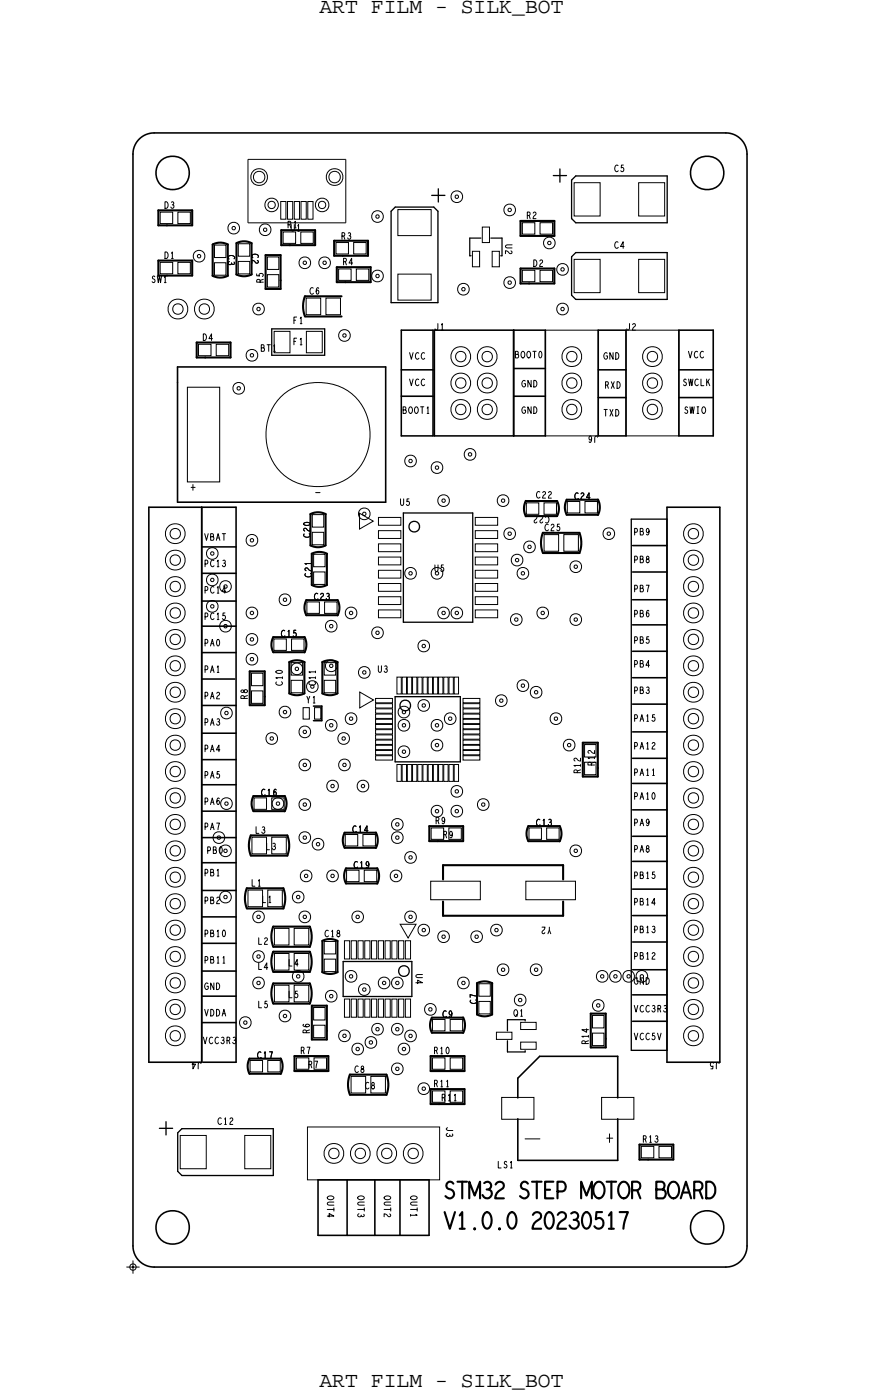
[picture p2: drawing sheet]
<svg xmlns="http://www.w3.org/2000/svg" width="85mm" height="135mm" viewBox="0 0 85 135" stroke-linecap="round" stroke-linejoin="round" font-family="sans-serif">
<!-- layer: Board Outline -->
<g fill="none" stroke="#000" stroke-width=".15">
<path d="M12.8 14.8v104.9zM14.8 12.8h54.9zM14.8 12.8a2.03 2.03 0 0 0-2 2M69.7 12.8a2.03 2.03 0 0 1 2.1 2M71.8 14.8v104.9zM38.6 35.5h3zM38.6 38.1h3zM38.6 31.7h3zM38.6 31.7v10.2zM41.6 31.7v10.2zM49.4 35.4h3zM49.4 38.1h3z"/>
<path d="M49.4 31.7v10.2zM49.4 31.7h3zM52.4 31.7v10.2zM57.5 35.5h2.6zM57.5 38.2h2.6zM57.5 31.7v10.2zM57.5 31.7h2.6zM60.1 31.7v10.2zM65.2 35.5h3.3zM65.2 38.2h3.3zM65.2 31.7v10.2zM65.2 31.7h3.3z"/>
<path d="M68.5 31.7v10.2zM19.4 52.6h3.3zM19.4 55.1h3.3zM19.4 57.8h3.3zM19.4 48.8v53.3zM19.4 48.8h3.3zM22.7 48.8v53.3zM38.6 41.9h3zM49.4 41.9h3zM57.5 41.9h2.6zM60.8 57.6h3.3zM60.8 55h3.3z"/>
<path d="M60.8 52.4h3.3zM65.2 41.9h3.3zM19.4 60.2h3.3zM19.4 62.7h3.3zM19.4 65.3h3.2zM19.4 67.8h3.3zM19.4 70.5h3.3zM19.4 73h3.3zM19.4 75.4h3.3zM19.4 78h3.3zM60.8 65.1h3.2zM60.8 62.6h3.3z"/>
<path d="M60.8 60.1h3.3zM60.8 72.9h3.3zM60.8 70.3h3.3zM60.8 67.7h3.3zM60.8 77.8h3.3zM60.8 75.3h3.3zM19.4 80.5h3.3zM19.4 82.9h3.3zM19.4 85.6h3.3zM19.4 88.1h3.3zM19.4 90.7h3.3zM19.4 93.3h3.3z"/>
<path d="M19.4 95.7h3.3zM19.4 98.3h3.3zM60.8 80.4h3.3zM60.8 85.5h3.3zM60.8 82.8h3.3zM60.8 88h3.3zM60.8 93.2h3.3zM60.8 90.5h3.3zM60.8 95.6h3.3zM60.8 98.2h3.3zM12.8 119.7a2.03 2.03 0 0 0 2 2.1M19.5 102.1h3.2z"/>
<path d="M30.6 118.7h2.8zM30.6 113.4v5.3zM30.6 113.4h10.6zM33.4 113.4v5.3zM33.4 118.7h2.6zM36 118.7h2.4zM36 113.4v5.3zM38.4 113.4v5.3zM38.4 118.7h2.8zM41.2 113.4v5.3zM71.8 119.7a2.03 2.03 0 0 1-2.1 2.1M12.8 121.8h.1"/>
<path d="M14.8 121.8h54.9z"/>
<circle cx="16.6" cy="16.6" r="1.61"/>
<circle cx="67.9" cy="16.6" r="1.61"/>
<circle cx="16.6" cy="118" r="1.61"/>
<circle cx="67.9" cy="118" r="1.61"/>
</g>
<path d="M60.7 49.9h3.4zM60.7 49.9v51zM64.1 49.9v51zM60.7 100.9h3.4z" fill="none" stroke="#000" stroke-width=".13"/>
<!-- layer: Components -->
<g fill="none" stroke="#000" stroke-width=".2">
<path d="M15.2 21.7h.8zM15.2 20.2v1.5zM15.2 25v1.5zM15.2 20.2h3.3zM15.2 25h3.3zM16 21.7h2.5zM16 26.5h2.5zM18.5 20.2v1.5zM18.5 25v1.5zM18.9 32.9h3.2zM18.9 34.4h.8zM18.9 32.9v1.5z"/>
<path d="M19.7 34.4h2.4zM20.4 26.5l.7 .2 .8-.2M20.4 23.5v3zM20.4 23.5l.8-.2 .7 .2M21.9 23.5v3zM22.1 32.9v1.5zM22.7 26.4l.7 .2 .8-.2M22.7 23.4v3zM22.7 23.4l.8-.2 .7 .2M24.2 23.4v3zM25.5 24.5h1.5zM25.5 27.8h1.5z"/>
<path d="M25.5 24.5v3.3zM27 26.9v.9zM27 24.5v2.4zM27 23.6h.9zM27 22.1v1.5zM27 22.1h3.3zM27.9 23.6h2.4zM29.3 28.5a2.69 2.69 0 0 0 0 1.9M29.3 28.5h3.5zM29.3 30.4h3.5zM30.3 22.1v1.5zM32.1 23.1h3.3z"/>
<path d="M32.1 24.6h.8zM32.1 23.1v1.5zM32.4 27.1h.8zM32.4 25.7v1.4zM32.4 25.7h3.2zM32.9 24.6h2.5zM33.2 27.1h2.4zM35.4 23.1v1.5zM35.6 25.7v1.4zM50 22.7h.8zM50 21.2v1.5zM50 27.2h.8z"/>
<path d="M50 25.8v1.4zM50 21.2h3.3zM50 25.8h3.3zM50.8 27.2h2.5zM50.8 22.7h2.5zM53.3 21.2v1.5zM53.3 25.8v1.4zM29.4 59.1h3zM29.4 57.7h3zM29.4 57.7l-.1 .7 .1 .7M29.8 49.4l.8-.2 .7 .2M29.8 52.4l.7 .2 .8-.2"/>
<path d="M29.8 49.4v3zM29.9 53.2l.8-.2 .7 .2M30 56.2l.6 .2 .8-.2M30 53.2v3zM31.3 49.4v3zM31.4 53.2v3zM32.4 57.7l.2 .8-.2 .6M50.5 49.6h3zM50.5 48.2h3zM50.5 48.1l-.2 .7 .2 .8M52.2 51.2a2.69 2.69 0 0 0 0 1.9M52.2 51.2h3.5z"/>
<path d="M52.2 53.2h3.5zM53.5 48.2l.2 .7-.2 .7M54.5 49.5h3zM54.5 48h3zM54.5 48l-.2 .7 .2 .8M55.7 51.2a2.69 2.69 0 0 1 0 1.9M57.5 48l.1 .8-.1 .7M24 64.5h1.4zM24 67.8h1.4zM24 64.5v3.3zM24.4 78h3zM24.4 76.5h3z"/>
<path d="M24.4 76.5l-.2 .7 .2 .8M25.4 66.9v.9zM25.4 64.5v2.4zM26.3 62.7h3zM26.3 61.2h3zM26.3 61.2l-.2 .7 .2 .8M27.4 76.5l.1 .8-.1 .7M27.8 63.6l.8-.1 .7 .1M27.8 66.6l.7 .2 .7-.2M27.8 63.6v3zM29.2 63.6v3zM29.3 61.2l.1 .8-.1 .7"/>
<path d="M31 63.6l.7-.1 .7 .1M31 66.6l.7 .2 .7-.2M31 63.6v3zM32.4 63.6v3zM41.3 79.4h3.2zM41.3 79.4v1.4zM44.5 79.4v1.4zM50.8 79.4h3zM50.8 79.4l-.2 .7 .2 .7M53.8 79.4l.1 .8-.1 .7M56 71.4h1.4zM56 74.6h1.4z"/>
<path d="M56 71.4v3.2zM57.4 73.8v.8zM57.4 71.4v2.4zM23.7 85.4a2.69 2.69 0 0 0 0 1.9M23.7 85.4h3.5zM23.7 87.3h3.5zM24.1 80.3a2.69 2.69 0 0 0 0 1.9M24.1 80.3h3.5zM24.1 82.2h3.5zM26.3 94.5a2.69 2.69 0 0 0-.1 1.9M26.3 91.5a2.69 2.69 0 0 0-.1 1.9M26.3 89.1a2.69 2.69 0 0 0-.1 1.9"/>
<path d="M26.3 94.5h3.5zM26.3 96.5h3.5zM26.3 91.5h3.5zM26.3 93.4h3.5zM26.3 89.1h3.5zM26.3 91h3.5zM27.2 85.4a2.69 2.69 0 0 1 0 1.9M27.6 80.3a2.69 2.69 0 0 1 0 1.9M29.8 94.5a2.69 2.69 0 0 1 0 2M29.8 91.5a2.69 2.69 0 0 1 0 1.9M29.8 89.1a2.69 2.69 0 0 1 0 1.9M30 96.7h1.4z"/>
<path d="M30 99.9h1.4zM30 96.7v3.2zM31 93.4l.7 .2 .7-.2M31 90.4v3zM31.4 99.1v.8zM31.4 96.7v2.4zM32.4 90.4v3zM33.1 81.5h3zM33.1 80h3zM33.1 80l-.2 .7 .2 .8M33.2 84.9h3zM33.2 83.5h3z"/>
<path d="M33.2 83.5l-.1 .7 .1 .7M36.1 80l.2 .8-.2 .7M36.2 83.4l.2 .8-.2 .7M41.3 80.8h.8zM41.5 99.3h3zM41.5 97.8h3zM41.5 97.8l-.2 .7 .2 .8M42.1 80.8h2.4zM42.6 83.2h11.5zM42.6 83.2v1.3zM42.6 88h11.5zM42.6 86.6v1.4z"/>
<path d="M44.5 97.8l.2 .8-.2 .7M45.8 94.5l.8-.2 .7 .2M45.8 97.5l.7 .2 .8-.2M45.8 94.5v3zM47.3 94.5v3zM50.8 80.8h3zM54.1 83.2v1.3zM54.1 86.6v1.4zM56.8 97.4h1.4zM56.8 97.4v3.3zM58.2 99.8v.9zM58.2 97.4v2.4z"/>
<path d="M24 103.2h3zM24 101.7h3zM24 101.7l-.2 .7 .2 .8M27 101.7l.2 .8-.2 .7M28.3 101.5h3.2zM28.3 102.9h.8zM28.3 101.5v1.4zM29.1 102.9h2.4zM31.5 101.5v1.4zM33.6 103.3a2.69 2.69 0 0 0 0 1.9M33.6 103.3h3.5zM33.6 105.2h3.5z"/>
<path d="M37.1 103.3a2.69 2.69 0 0 1 0 1.9M41.4 104.7h3.2zM41.4 101.5h3.2zM41.4 106.1h.8zM41.4 104.7v1.4zM41.4 102.9h.8zM41.4 101.5v1.4zM42.2 106.1h2.4zM42.2 102.9h2.4zM44.6 104.7v1.4zM44.6 101.5v1.4zM56.8 100.7h1.4z"/>
<path d="M61.4 111.4h.9zM61.4 110v1.4zM61.4 110h3.3zM62.3 111.4h2.4zM64.7 110v1.4z"/>
</g>
<g fill="none" stroke="#000" stroke-width=".15">
<path d="M17.1 35.3h20zM17.1 35.3v1.5zM17.1 36.8v11.5zM37.1 35.3v13zM41.7 31.7h7.7zM41.7 31.7v10.2zM49.4 31.7v10.2zM14.3 48.8h5.1zM14.3 48.8v53.3zM17.1 48.3h20zM19.4 48.8v53.3zM41.7 41.9h7.7z"/>
<path d="M64.1 48.8h5.1zM64.1 48.8v53.3zM69.2 48.8v53.3zM30.1 67.9h.8zM30.1 69.3h.8zM30.9 67.9v1.4zM14.3 102.1h5.1zM49.8 103.6l2.1-2.1zM49.8 103.6v1.9zM49.8 111.5h9.6zM49.8 107.5v4zM51.9 101.5h7.5z"/>
<path d="M59.4 101.5v4zM59.4 107.5v4zM64.1 102.1h5.1z"/>
</g>
<g fill="none" stroke="#000" stroke-width=".13">
<path d="M38 19.9l-.4 .4zM38 19.9h3.7zM41.5 18.8h1.2zM41.7 19.9l.4 .4zM42.1 18.1v1.3zM53.2 16.9h1.2zM53.8 16.2v1.3zM54.9 17.3l.4-.4zM54.9 17.3v3.7zM55.3 16.9h8.8zM64.1 16.9v4.5zM26.1 31.6v2.5z"/>
<path d="M26.1 31.6h5.1zM26.1 34.1h5.1zM31.2 31.6v2.5zM37.6 20.3v8.8zM37.6 29.1h4.5zM42.1 20.3v8.8zM54.9 24.7l.4-.4zM54.9 24.7v3.7zM54.9 21l.4 .4zM54.9 28.4l.4 .4zM55.3 28.8h8.8zM55.3 21.4h8.8z"/>
<path d="M55.3 24.3h8.8zM64.1 24.3v4.5zM38.8 59.8h6.6zM38.8 49.3v10.5zM38.8 49.3h6.6zM45.4 49.3v10.5zM38 73.2h6.2zM38 67v6.2zM38 67h6.2zM44.2 67v6.2zM33 92.4h6.6zM33 92.4v3.4z"/>
<path d="M33 95.8h6.6zM39.6 92.4v3.4zM15.3 108.4h1.3zM16 107.8v1.3zM17.1 112.6l.4 .4zM17.1 108.9l.4-.4zM17.1 108.9v3.7zM17.5 113h8.8zM17.5 108.5h8.8zM26.3 108.5v4.5z"/>
<circle cx="39.8" cy="50.6" r=".51"/>
<circle cx="38.9" cy="67.8" r=".51"/>
<circle cx="38.8" cy="93.3" r=".51"/>
</g>
<g fill="none" stroke="#000" stroke-width=".1">
<path d="M23.8 15.3v6.1zM23.8 15.3h9.4zM33.2 15.3v6.1zM23.8 21.4h9.4zM52.4 31.7h5.1zM52.4 31.7v10.2zM57.5 31.7v10.2zM60.1 31.7h5.1zM60.1 31.7v10.2zM65.2 31.7v10.2zM34.5 49.3l1.4 .8-1.4 .7zM52.4 41.9h5.1z"/>
<path d="M60.1 41.9h5.1zM34.6 66.5l1.3 .8-1.3 .7zM38.4 88.8h1.6l-.8 1.4zM29.5 108.3h12.7v5.1h-12.7z"/>
</g>
<path d="M45.1 22.9h1.1zM45.1 22.9v1.7zM45.1 24.6h.2zM47.2 22.9h1zM48.1 24.6h.1zM48.2 22.9v1.7zM48.8 98h1.7zM48.8 98v1.1zM48.8 101.1h1.7zM48.8 100v1.1zM50.5 101v.1z" fill="none" stroke="#000" stroke-width=".12"/>
<!-- layer: Nets -->
<g fill="none" stroke="#000" stroke-width=".1">
<path d="M25.8 19.5l.3-.2 .3 .2v.2v.2l-.3 .1-.3-.1-.1-.2zM27 19.4h.5v1.7h-.5zM27.6 19.4h.5v1.7h-.5zM28.3 19.4h.5v1.7h-.5zM28.9 19.4h.5v1.7h-.5zM29.6 19.4h.5v1.7h-.5zM30.7 19.5l.2-.2 .3 .2 .1 .2-.1 .2-.3 .1-.2-.1-.1-.2zM43.7 18.8l.2-.1 .1 .1v.2l-.1 .1-.2-.1zM55.2 17.6h2.5v3.2h-2.5zM61.4 17.6h2.5v3.2h-2.5zM15.4 25.2h1.2v1.1h-1.2zM15.4 20.4h1.2v1.1h-1.2z"/>
<path d="M17.1 25.2h1.2v1.1h-1.2zM17.1 20.4h1.2v1.1h-1.2zM18 37.2h3.1v9.1h-3.1zM19 24.5h.1h.2v.2l-.2 .1-.1-.1zM19.1 33.1h1.2v1.1h-1.2zM20.6 25.3h1.1v1.2h-1.1zM20.6 23.6h1.1v1.2h-1.1zM20.8 33.1h1.2v1.1h-1.2zM22.3 21.8h.2h.1v.2l-.1 .1-.2-.1zM22.8 37.2h.1h.2v.2l-.2 .1-.1-.1zM22.9 25.1h1.1v1.2h-1.1zM22.9 23.4h1.1v1.2h-1.1z"/>
<path d="M24.1 34.1l.1-.1 .2 .1v.1l-.2 .1-.1-.1zM24.7 29.6l.1-.1 .2 .1v.2l-.2 .1-.1-.1zM25.3 22l.2-.1 .1 .1v.2h-.1h-.2zM25.7 26.4h1.1v1.2h-1.1zM25.7 24.7h1.1v1.2h-1.1zM26.3 31.8h1.6v2.1h-1.6zM27.2 22.3h1.2v1.1h-1.2zM27.4 37.8a5.2 5.2 0 0 1 7.6 1.6 5 5 0 0 1-.5 5.5 5 5 0 0 1-5.2 1.7 5 5 0 0 1-3.2-7.2l.5-.9zM28.9 22.3h1.2v1.1h-1.2zM29.1 25.2l.2-.1 .1 .1v.1l-.1 .1-.2-.1zM29.4 28.6h1.4v1.6h-1.4zM29.4 31.8h1.6v2.1h-1.6z"/>
<path d="M31 25.2l.2-.1 .1 .1v.1l-.1 .1-.2-.1zM31.3 28.6h1.4v1.6h-1.4zM32.3 23.3h1.2v1.1h-1.2zM32.5 25.8h1.2v1.1h-1.2zM32.9 32.2l.2-.1 .1 .1v.1l-.1 .1-.2-.1zM34 23.3h1.2v1.1h-1.2zM34.2 25.8h1.2v1.1h-1.2zM36.1 20.7l.2-.1 .1 .1v.2l-.1 .1-.2-.1zM36.1 26.4h.2h.1v.2l-.1 .1-.2-.1zM38.2 20.1h3.2v2.5h-3.2zM38.2 26.3h3.2v2.5h-3.2zM44.4 27.7l.1-.1 .2 .1v.2l-.2 .1-.1-.1z"/>
<path d="M45.4 24.2h.7v1.4h-.7zM46.3 21.8h.7v1.5h-.7zM47.3 24.2h.7v1.4h-.7zM48.8 20.1l.2-.1 .1 .1v.2h-.1h-.2zM48.8 27.1l.2-.1 .1 .1v.1l-.1 .1-.2-.1zM50.2 21.4h1.2v1.1h-1.2zM50.2 26h1.2v1.1h-1.2zM51.9 21.4h1.2v1.1h-1.2zM51.9 26h1.2v1.1h-1.2zM52.6 23.3l.2-.1 .1 .1v.1l-.1 .1-.2-.1zM53.9 29.6l.2-.1 .1 .1v.2l-.1 .1-.2-.1zM53.9 25.8l.2-.1 .1 .1v.2l-.1 .1-.2-.1z"/>
<path d="M55.2 24.9h2.5v3.2h-2.5zM61.4 24.9h2.5v3.2h-2.5zM20.2 53.1l.2-.1 .1 .1v.2l-.1 .1-.2-.1zM20.2 55.7l.2-.1 .1 .1v.1l-.1 .1-.2-.1zM20.2 58.2l.2-.1 .1 .1v.2h-.1h-.2zM24.1 51.8h.1h.2v.2l-.2 .1-.1-.1zM24.1 58.8l.1-.1 .2 .1v.2l-.2 .1-.1-.1zM27.2 57.6l.2-.1 .1 .1v.1l-.1 .1-.2-.1zM29.5 57.9h1.2v1.1h-1.2zM30 51.2h1.1v1.2h-1.1zM30 49.5h1.1v1.2h-1.1zM30.1 55h1.1v1.2h-1.1z"/>
<path d="M30.1 53.3h1.1v1.2h-1.1zM31.2 57.9h1.2v1.1h-1.2zM33.6 58.8l.1-.1 .2 .1v.2l-.2 .1-.1-.1zM34.9 49.3l.1-.1 .1 .1v.2l-.1 .1-.1-.1zM36.4 49.7h2.1v.8h-2.1zM36.4 52.3h2.1v.7h-2.1zM36.4 53.5h2.1v.8h-2.1zM36.4 54.8h2.1v.8h-2.1zM36.4 51h2.1v.8h-2.1zM36.4 56.1h2.1v.7h-2.1zM36.4 57.4h2.1v.7h-2.1zM36.4 58.6h2.1v.8h-2.1z"/>
<path d="M39.3 44.2l.1-.1 .2 .1v.2l-.2 .1-.1-.1zM39.3 55l.1-.1 .2 .1v.2l-.2 .1-.1-.1zM41.8 44.9l.2-.1 .1 .1v.1l-.1 .1-.2-.1zM42.5 58.8l.1-.1 .2 .1v.2l-.2 .1-.1-.1zM42.5 48h.1h.2v.2l-.2 .1-.1-.1zM43.7 58.8l.2-.1 .1 .1v.2l-.1 .1-.2-.1zM45 43.6l.2-.1 .1 .1v.2h-.1h-.2zM45.7 49.7h2.1v.8h-2.1zM45.7 53.5h2.1v.8h-2.1zM45.7 52.3h2.1v.7h-2.1zM45.7 56.1h2.1v.7h-2.1zM45.7 54.8h2.1v.8h-2.1z"/>
<path d="M45.7 51h2.1v.8h-2.1zM45.7 57.4h2.1v.7h-2.1zM45.7 58.6h2.1v.8h-2.1zM48.2 48h.1h.2v.2l-.2 .1-.1-.1zM48.8 51.2l.2-.1 .1 .1v.2l-.1 .1-.2-.1zM49.5 59.5l.1-.1 .2 .1v.1l-.2 .1-.1-.1zM49.5 53.8l.2-.1 .1 .1v.1l-.1 .1-.2-.1zM50.1 55l.1-.1 .2 .1v.2l-.2 .1-.1-.1zM50.6 48.3h1.2v1.1h-1.2zM50.7 52.5l.2-.1 .1 .1v.1l-.1 .1-.2-.1zM52 58.8l.1-.1 .2 .1v.2l-.2 .1-.1-.1zM52.3 48.3h1.2v1.1h-1.2z"/>
<path d="M52.3 51.4h1.4v1.6h-1.4zM54.2 51.4h1.4v1.6h-1.4zM54.5 48.2h1.2v1.1h-1.2zM55.2 54.4l.1-.1 .2 .1v.1l-.2 .1-.1-.1zM55.2 59.5l.1-.1 .2 .1v.1l-.2 .1-.1-.1zM56.2 48.2h1.2v1.1h-1.2zM58.3 51.2l.2-.1 .1 .1v.2l-.1 .1-.2-.1zM21.5 60.1l.2-.1 .1 .1v.2h-.1h-.2zM21.6 68.4h.2h.1v.2l-.1 .1-.2-.1zM21.6 77.2l.2-.1 .1 .1v.1l-.1 .1-.2-.1zM24.1 63.3l.1-.1 .2 .1v.1l-.2 .1-.1-.1zM24.1 61.4l.1-.1 .2 .1v.1l-.2 .1-.1-.1z"/>
<path d="M24.2 66.4h1.1v1.2h-1.1zM24.2 64.7h1.1v1.2h-1.1zM24.4 76.7h1.2v1.1h-1.2zM26 70.9l.1-.1 .2 .1v.2h-.2h-.1zM26.1 76.7h1.2v1.1h-1.2zM26.3 61.4h1.2v1.1h-1.2zM26.6 77.2l.1-.1 .2 .1v.1l-.2 .1-.1-.1zM27.2 68.4l.2-.1 .1 .1v.1l-.1 .1-.2-.1zM28 65.4h1.1v1.2h-1.1zM28 63.7h1.1v1.2h-1.1zM28 61.4h1.2v1.1h-1.2zM28.4 64.2l.1-.1 .2 .1v.2h-.2h-.1z"/>
<path d="M29.1 68h.6v1.1h-.6zM29.1 70.3l.2-.1 .1 .1v.1l-.1 .1-.2-.1zM29.1 73.4h.2h.1v.2l-.1 .1-.2-.1zM29.1 77.2h.2h.1v.2l-.1 .1-.2-.1zM30.2 68h.6v1.1h-.6zM31.1 65.4h1.1v1.2h-1.1zM31.1 63.7h1.1v1.2h-1.1zM31.7 60.1l.1-.1 .2 .1v.2h-.2h-.1zM31.7 63.9l.1-.1 .2 .1v.2l-.2 .1-.1-.1zM31.7 69.6l.1-.1 .2 .1v.2l-.2 .1-.1-.1zM31.8 75.5l.2-.1 .1 .1v.1l-.1 .1-.2-.1zM32.9 70.9l.1-.1 .2 .1v.2h-.2h-.1z"/>
<path d="M32.9 73.4h.2h.1v.2l-.1 .1-.2-.1zM33.6 69l.1-.1 .2 .1v.2h-.2h-.1zM34.7 75.5l.2-.1 .1 .1v.1l-.1 .1-.2-.1zM34.9 64.5h.1h.1v.2l-.1 .1-.1-.1zM36.1 67.1h1.6v.4h-1.6zM36.1 70.1h1.6v.4h-1.6zM36.1 68.6h1.6v.4h-1.6zM36.1 68.1h1.6v.4h-1.6zM36.1 67.6h1.6v.4h-1.6zM36.1 72.6h1.6v.4h-1.6zM36.1 72.1h1.6v.4h-1.6zM36.1 71.6h1.6v.4h-1.6z"/>
<path d="M36.1 69.6h1.6v.4h-1.6zM36.1 69.1h1.6v.4h-1.6zM36.1 71.1h1.6v.4h-1.6zM36.1 70.6h1.6v.4h-1.6zM36.1 60.7h.2h.1v.2l-.1 .1-.2-.1zM38 79.2l.2-.1 .1 .1v.1l-.1 .1-.2-.1zM38.1 65.1h.5v1.6h-.5zM38.1 73.5h.5v1.6h-.5zM38.6 73.5h.5v1.6h-.5zM38.6 65.1h.5v1.6h-.5zM38.7 68.4l.1-.1 .2 .1v.1l-.2 .1-.1-.1zM38.7 69.6l.1-.1 .2 .1v.2l-.2 .1-.1-.1z"/>
<path d="M38.7 72.2l.1-.1 .2 .1v.1l-.2 .1-.1-.1zM39.1 65.1h.5v1.6h-.5zM39.1 73.5h.5v1.6h-.5zM39.6 65.1h.5v1.6h-.5zM39.6 73.5h.5v1.6h-.5zM40.1 73.5h.5v1.6h-.5zM40.1 65.1h.5v1.6h-.5zM40.6 67.7l.1-.1 .2 .1v.2l-.2 .1-.1-.1zM40.6 62l.1-.1 .2 .1v.2l-.2 .1-.1-.1zM40.6 65.1h.5v1.6h-.5zM40.6 73.5h.5v1.6h-.5zM41.1 65.1h.5v1.6h-.5z"/>
<path d="M41.1 73.5h.5v1.6h-.5zM41.4 79.6h1.2v1.1h-1.2zM41.6 65.1h.5v1.6h-.5zM41.6 73.5h.5v1.6h-.5zM41.8 69.6l.2-.1 .1 .1v.2l-.1 .1-.2-.1zM41.8 77.9l.2-.1 .1 .1v.1l-.1 .1-.2-.1zM41.8 71.5l.2-.1 .1 .1v.2l-.1 .1-.2-.1zM42.1 65.1h.5v1.6h-.5zM42.1 73.5h.5v1.6h-.5zM42.6 65.1h.5v1.6h-.5zM42.6 73.5h.5v1.6h-.5zM43.1 69l.2-.1 .1 .1v.2h-.1h-.2z"/>
<path d="M43.1 79.6h1.2v1.1h-1.2zM43.1 65.1h.5v1.6h-.5zM43.1 73.5h.5v1.6h-.5zM43.6 73.5h.5v1.6h-.5zM43.6 65.1h.5v1.6h-.5zM43.7 77.9l.2-.1 .1 .1v.1l-.1 .1-.2-.1zM43.7 76l.2-.1 .1 .1v.1l-.1 .1-.2-.1zM44.5 67.1h1.6v.4h-1.6zM44.5 68.1h1.6v.4h-1.6zM44.5 71.1h1.6v.4h-1.6zM44.5 71.6h1.6v.4h-1.6zM44.5 72.1h1.6v.4h-1.6z"/>
<path d="M44.5 72.6h1.6v.4h-1.6zM44.5 70.1h1.6v.4h-1.6zM44.5 70.6h1.6v.4h-1.6zM44.5 68.6h1.6v.4h-1.6zM44.5 69.1h1.6v.4h-1.6zM44.5 69.6h1.6v.4h-1.6zM44.5 67.6h1.6v.4h-1.6zM46.3 77.2h.1h.2v.2l-.2 .1-.1-.1zM48 67.3l.2-.1 .1 .1v.1l-.1 .1-.2-.1zM50.1 65.8l.1-.1 .2 .1v.2l-.2 .1-.1-.1zM50.8 79.6h1.2v1.1h-1.2zM51.4 66.5l.1-.1 .2 .1v.1l-.2 .1-.1-.1z"/>
<path d="M52.5 79.6h1.2v1.1h-1.2zM53.3 69l.1-.1 .2 .1v.2h-.2h-.1zM54.5 71.5l.2-.1 .1 .1v.2l-.1 .1-.2-.1zM56.2 73.3h1.1v1.2h-1.1zM56.2 71.6h1.1v1.2h-1.1zM20.9 80.4l.1-.1 .2 .1v.2l-.2 .1-.1-.1zM21.5 86.1h.2h.1v.2l-.1 .1-.2-.1zM21.5 81.7l.2-.1 .1 .1v.2h-.1h-.2zM23.4 98.2l.2-.1 .1 .1v.2h-.1h-.2zM23.8 85.5h1.4v1.6h-1.4zM24.2 80.5h1.4v1.6h-1.4zM24.7 88h.1h.2v.2l-.2 .1-.1-.1z"/>
<path d="M24.7 91.9l.1-.1 .2 .1v.1l-.2 .1-.1-.1zM24.7 94.4l.1-.1 .2 .1v.2h-.2h-.1zM25.7 85.5h1.4v1.6h-1.4zM26.1 80.5h1.4v1.6h-1.4zM26.4 89.2h1.4v1.6h-1.4zM26.4 91.6h1.4v1.6h-1.4zM26.4 94.7h1.4v1.6h-1.4zM27.2 97.6l.2-.1 .1 .1v.1l-.1 .1-.2-.1zM28.3 89.2h1.4v1.6h-1.4zM28.3 91.6h1.4v1.6h-1.4zM28.3 94.7h1.4v1.6h-1.4zM28.5 86.1h.2h.1v.2l-.1 .1-.2-.1z"/>
<path d="M28.5 93.8l.2-.1 .1 .1v.1l-.1 .1-.2-.1zM29.1 88h.2h.1v.2l-.1 .1-.2-.1zM29.1 80.4l.2-.1 .1 .1v.2l-.1 .1-.2-.1zM29.3 84.1l.1-.1 .2 .1v.2h-.2h-.1zM30.1 98.5h1.1v1.2h-1.1zM30.1 96.8h1.1v1.2h-1.1zM30.4 81.1l.2-.1 .1 .1v.1l-.1 .1-.2-.1zM31.1 92.2h1.1v1.2h-1.1zM31.1 90.5h1.1v1.2h-1.1zM31.7 95.7l.1-.1 .2 .1v.1l-.2 .1-.1-.1zM31.8 84.1l.2-.1 .1 .1v.2h-.1h-.2zM32.9 99.5l.2-.1 .1 .1v.1l-.1 .1-.2-.1z"/>
<path d="M33.1 90.4h.5v1.8h-.5zM33.1 96h.5v1.8h-.5zM33.2 80.2h1.2v1.1h-1.2zM33.3 83.6h1.2v1.1h-1.2zM33.6 93.8l.1-.1 .2 .1v.1l-.2 .1-.1-.1zM33.7 90.4h.5v1.8h-.5zM33.7 96h.5v1.8h-.5zM34.2 88h.2h.1v.2l-.1 .1-.2-.1zM34.4 90.4h.5v1.8h-.5zM34.4 96h.5v1.8h-.5zM34.9 95l.1-.1 .1 .1v.2l-.1 .1-.1-.1zM34.9 80.2h1.2v1.1h-1.2z"/>
<path d="M35 83.6h1.2v1.1h-1.2zM35 90.4h.5v1.8h-.5zM35 96h.5v1.8h-.5zM35.7 90.4h.5v1.8h-.5zM35.7 96h.5v1.8h-.5zM36.1 98.8h.2h.1v.2l-.1 .1-.2-.1zM36.3 90.4h.5v1.8h-.5zM36.3 96h.5v1.8h-.5zM36.8 94.4l.1-.1 .2 .1v.2h-.2h-.1zM37 90.4h.5v1.8h-.5zM37 96h.5v1.8h-.5zM37.6 90.4h.5v1.8h-.5z"/>
<path d="M37.6 96h.5v1.8h-.5zM37.9 84.1l.1-.1 .2 .1v.2h-.2h-.1zM38 98.8h.2h.1v.2l-.1 .1-.2-.1zM38 94.4l.2-.1 .1 .1v.2h-.1h-.2zM38 80.4l.2-.1 .1 .1v.2l-.1 .1-.2-.1zM38.3 96h.5v1.8h-.5zM38.3 90.4h.5v1.8h-.5zM38.9 90.4h.5v1.8h-.5zM38.9 96h.5v1.8h-.5zM39.3 99.5l.1-.1 .2 .1v.1l-.2 .1-.1-.1zM39.3 88h.1h.2v.2l-.2 .1-.1-.1zM39.3 82.3l.1-.1 .2 .1v.2l-.2 .1-.1-.1z"/>
<path d="M40.6 89.3l.1-.1 .2 .1v.2l-.2 .1-.1-.1zM41.2 96.9l.2-.1 .1 .1v.2l-.1 .1-.2-.1zM41.4 84.7h4.8v1.8h-4.8zM41.6 98h1.2v1.1h-1.2zM42.5 89.9h.1h.2v.2l-.2 .1-.1-.1zM43.3 98h1.2v1.1h-1.2zM44.4 94.4l.1-.1 .2 .1v.2h-.2h-.1zM45.6 89.9h.2h.1v.2l-.1 .1-.2-.1zM46 96.2h1.1v1.2h-1.1zM46 94.5h1.1v1.2h-1.1zM47.6 89.3l.1-.1 .1 .1v.2l-.1 .1-.1-.1zM47.7 99.2h1.5v.7h-1.5z"/>
<path d="M48.2 93.1l.1-.1 .2 .1v.2l-.2 .1-.1-.1zM49.8 96l.2-.1 .1 .1v.2l-.1 .1-.2-.1zM50 98.3h1.5v.6h-1.5zM50.5 84.7h4.8v1.8h-4.8zM51.4 93.1l.1-.1 .2 .1v.2l-.2 .1-.1-.1zM55.2 81.7l.1-.1 .2 .1v.2h-.2h-.1zM56.9 99.3h1.1v1.2h-1.1zM56.9 97.6h1.1v1.2h-1.1zM57.3 96.6l.2-.1 .1 .1v.1l-.1 .1-.2-.1zM57.7 93.8l.2-.1 .1 .1v.1l-.1 .1-.2-.1zM59 93.8l.1-.1 .2 .1v.1l-.2 .1-.1-.1zM60.3 93.8l.1-.1 .1 .1v.1l-.1 .1-.1-.1z"/>
<path d="M17.3 109.1h2.5v3.2h-2.5zM23.5 109.1h2.5v3.2h-2.5zM24 101.9h1.2v1.1h-1.2zM25.7 101.9h1.2v1.1h-1.2zM28.5 101.7h1.2v1.1h-1.2zM30.2 101.7h1.2v1.1h-1.2zM33.7 103.5h1.4v1.5h-1.4zM34.2 100.7h.2h.1v.2l-.1 .1-.2-.1zM35.5 100.1l.1-.1 .2 .1v.2l-.2 .1-.1-.1zM35.6 103.5h1.4v1.6h-1.4zM38 102.6h.2h.1v.2l-.1 .1-.2-.1zM38.7 100.7h.1h.2v.2l-.2 .1-.1-.1z"/>
<path d="M40.6 104.6l.1-.1 .2 .1v.1l-.2 .1-.1-.1zM41.6 104.8h1.2v1.1h-1.2zM41.6 101.7h1.2v1.1h-1.2zM43.3 104.8h1.2v1.1h-1.2zM43.3 101.7h1.2v1.1h-1.2zM48.2 105.5h3.1v2.1h-3.1zM50 100.2h1.5v.6h-1.5zM57.8 105.5h3.1v2.1h-3.1zM61.6 110.2h1.2v1.1h-1.2zM63.3 110.2h1.2v1.1h-1.2z"/>
<circle cx="24.9" cy="17" r=".55"/>
<circle cx="24.9" cy="17" r=".81"/>
<circle cx="26.1" cy="19.7" r=".65"/>
<circle cx="30.9" cy="19.7" r=".65"/>
<circle cx="32.1" cy="17" r=".55"/>
<circle cx="32.1" cy="17" r=".81"/>
<circle cx="43.9" cy="18.9" r=".56"/>
<circle cx="17.1" cy="29.7" r=".96"/>
<circle cx="17.1" cy="29.7" r=".5"/>
<circle cx="19.1" cy="24.6" r=".56"/>
<circle cx="19.6" cy="29.7" r=".96"/>
<circle cx="19.6" cy="29.7" r=".5"/>
<circle cx="22.5" cy="21.9" r=".56"/>
<circle cx="22.9" cy="37.3" r=".56"/>
<circle cx="24.2" cy="34.2" r=".56"/>
<circle cx="24.8" cy="29.7" r=".56"/>
<circle cx="25.5" cy="22.1" r=".56"/>
<circle cx="29.3" cy="25.3" r=".56"/>
<circle cx="31.2" cy="25.3" r=".56"/>
<circle cx="33.1" cy="32.2" r=".56"/>
<circle cx="36.3" cy="20.8" r=".56"/>
<circle cx="36.3" cy="26.5" r=".56"/>
<circle cx="44.3" cy="34.3" r=".96"/>
<circle cx="44.3" cy="36.8" r=".96"/>
<circle cx="44.3" cy="39.4" r=".96"/>
<circle cx="44.3" cy="34.3" r=".5"/>
<circle cx="44.3" cy="39.4" r=".5"/>
<circle cx="44.3" cy="36.8" r=".5"/>
<circle cx="44.5" cy="27.8" r=".56"/>
<circle cx="46.8" cy="36.8" r=".96"/>
<circle cx="46.8" cy="39.4" r=".96"/>
<circle cx="46.8" cy="34.3" r=".96"/>
<circle cx="46.8" cy="39.4" r=".5"/>
<circle cx="46.8" cy="34.3" r=".5"/>
<circle cx="46.8" cy="36.8" r=".5"/>
<circle cx="49" cy="27.2" r=".56"/>
<circle cx="49" cy="20.2" r=".56"/>
<circle cx="52.8" cy="23.4" r=".56"/>
<circle cx="54" cy="29.7" r=".56"/>
<circle cx="54" cy="25.9" r=".56"/>
<circle cx="54.9" cy="39.4" r=".96"/>
<circle cx="54.9" cy="36.8" r=".96"/>
<circle cx="54.9" cy="34.3" r=".96"/>
<circle cx="54.9" cy="34.3" r=".5"/>
<circle cx="54.9" cy="39.4" r=".5"/>
<circle cx="54.9" cy="36.8" r=".5"/>
<circle cx="62.7" cy="34.3" r=".96"/>
<circle cx="62.7" cy="39.4" r=".96"/>
<circle cx="62.7" cy="36.8" r=".96"/>
<circle cx="62.7" cy="34.3" r=".5"/>
<circle cx="62.7" cy="39.4" r=".5"/>
<circle cx="62.7" cy="36.8" r=".5"/>
<circle cx="16.8" cy="51.3" r=".96"/>
<circle cx="16.8" cy="58.9" r=".96"/>
<circle cx="16.8" cy="53.8" r=".96"/>
<circle cx="16.8" cy="56.4" r=".96"/>
<circle cx="16.8" cy="51.3" r=".5"/>
<circle cx="16.8" cy="58.9" r=".5"/>
<circle cx="16.8" cy="53.8" r=".5"/>
<circle cx="16.8" cy="56.4" r=".5"/>
<circle cx="20.4" cy="53.2" r=".56"/>
<circle cx="20.4" cy="55.7" r=".56"/>
<circle cx="20.4" cy="58.3" r=".56"/>
<circle cx="21.7" cy="56.4" r=".56"/>
<circle cx="24.2" cy="51.9" r=".56"/>
<circle cx="24.2" cy="58.9" r=".56"/>
<circle cx="27.4" cy="57.6" r=".56"/>
<circle cx="33.7" cy="58.9" r=".56"/>
<circle cx="35" cy="49.4" r=".56"/>
<circle cx="39.4" cy="44.3" r=".56"/>
<circle cx="39.4" cy="55.1" r=".56"/>
<circle cx="42" cy="44.9" r=".56"/>
<circle cx="42" cy="55.1" r=".56"/>
<circle cx="42.6" cy="58.9" r=".56"/>
<circle cx="42.6" cy="48.1" r=".56"/>
<circle cx="43.9" cy="58.9" r=".56"/>
<circle cx="45.2" cy="43.7" r=".56"/>
<circle cx="48.3" cy="48.1" r=".56"/>
<circle cx="49" cy="51.3" r=".56"/>
<circle cx="49.6" cy="59.6" r=".56"/>
<circle cx="49.7" cy="53.8" r=".56"/>
<circle cx="50.2" cy="55.1" r=".56"/>
<circle cx="50.9" cy="52.6" r=".56"/>
<circle cx="52.1" cy="58.9" r=".56"/>
<circle cx="55.3" cy="59.6" r=".56"/>
<circle cx="55.3" cy="54.5" r=".56"/>
<circle cx="58.5" cy="51.3" r=".56"/>
<circle cx="66.6" cy="58.9" r=".96"/>
<circle cx="66.6" cy="51.3" r=".96"/>
<circle cx="66.6" cy="53.8" r=".96"/>
<circle cx="66.6" cy="56.4" r=".96"/>
<circle cx="66.6" cy="58.9" r=".5"/>
<circle cx="66.6" cy="56.4" r=".5"/>
<circle cx="66.6" cy="53.8" r=".5"/>
<circle cx="66.6" cy="51.3" r=".5"/>
<circle cx="16.8" cy="64" r=".96"/>
<circle cx="16.8" cy="76.7" r=".96"/>
<circle cx="16.8" cy="74.2" r=".96"/>
<circle cx="16.8" cy="66.5" r=".96"/>
<circle cx="16.8" cy="61.5" r=".96"/>
<circle cx="16.8" cy="69.1" r=".96"/>
<circle cx="16.8" cy="79.2" r=".96"/>
<circle cx="16.8" cy="71.6" r=".96"/>
<circle cx="16.8" cy="76.7" r=".5"/>
<circle cx="16.8" cy="79.2" r=".5"/>
<circle cx="16.8" cy="66.5" r=".5"/>
<circle cx="16.8" cy="61.5" r=".5"/>
<circle cx="16.8" cy="69.1" r=".5"/>
<circle cx="16.8" cy="74.2" r=".5"/>
<circle cx="16.8" cy="71.6" r=".5"/>
<circle cx="16.8" cy="64" r=".5"/>
<circle cx="21.7" cy="60.2" r=".56"/>
<circle cx="21.8" cy="77.2" r=".56"/>
<circle cx="21.8" cy="68.5" r=".56"/>
<circle cx="24.2" cy="61.5" r=".56"/>
<circle cx="24.2" cy="63.4" r=".56"/>
<circle cx="26.1" cy="71" r=".56"/>
<circle cx="26.7" cy="77.2" r=".56"/>
<circle cx="27.4" cy="68.4" r=".56"/>
<circle cx="28.5" cy="64.3" r=".56"/>
<circle cx="29.3" cy="73.5" r=".56"/>
<circle cx="29.3" cy="70.3" r=".56"/>
<circle cx="29.3" cy="77.3" r=".56"/>
<circle cx="30" cy="66" r=".56"/>
<circle cx="31.8" cy="60.2" r=".56"/>
<circle cx="31.8" cy="64" r=".56"/>
<circle cx="31.8" cy="69.7" r=".56"/>
<circle cx="32" cy="75.6" r=".56"/>
<circle cx="33" cy="71" r=".56"/>
<circle cx="33.1" cy="73.5" r=".56"/>
<circle cx="33.7" cy="69.1" r=".56"/>
<circle cx="34.9" cy="75.6" r=".56"/>
<circle cx="35" cy="64.6" r=".56"/>
<circle cx="36.3" cy="60.8" r=".56"/>
<circle cx="38.2" cy="79.2" r=".56"/>
<circle cx="38.8" cy="69.7" r=".56"/>
<circle cx="38.8" cy="68.4" r=".56"/>
<circle cx="38.8" cy="72.3" r=".56"/>
<circle cx="40.7" cy="62.1" r=".56"/>
<circle cx="40.7" cy="67.8" r=".56"/>
<circle cx="42" cy="71.6" r=".56"/>
<circle cx="42" cy="78" r=".56"/>
<circle cx="42" cy="69.7" r=".56"/>
<circle cx="43.3" cy="69.1" r=".56"/>
<circle cx="43.9" cy="78" r=".56"/>
<circle cx="43.9" cy="76.1" r=".56"/>
<circle cx="46.4" cy="77.3" r=".56"/>
<circle cx="48.2" cy="67.3" r=".56"/>
<circle cx="50.2" cy="65.9" r=".56"/>
<circle cx="51.5" cy="66.5" r=".56"/>
<circle cx="53.4" cy="69.1" r=".56"/>
<circle cx="54.7" cy="71.6" r=".56"/>
<circle cx="66.6" cy="64" r=".96"/>
<circle cx="66.6" cy="74.2" r=".96"/>
<circle cx="66.6" cy="71.6" r=".96"/>
<circle cx="66.6" cy="66.5" r=".96"/>
<circle cx="66.6" cy="69.1" r=".96"/>
<circle cx="66.6" cy="76.7" r=".96"/>
<circle cx="66.6" cy="61.5" r=".96"/>
<circle cx="66.6" cy="79.2" r=".96"/>
<circle cx="66.6" cy="61.5" r=".5"/>
<circle cx="66.6" cy="69.1" r=".5"/>
<circle cx="66.6" cy="64" r=".5"/>
<circle cx="66.6" cy="74.2" r=".5"/>
<circle cx="66.6" cy="71.6" r=".5"/>
<circle cx="66.6" cy="79.2" r=".5"/>
<circle cx="66.6" cy="76.7" r=".5"/>
<circle cx="66.6" cy="66.5" r=".5"/>
<circle cx="16.8" cy="99.6" r=".96"/>
<circle cx="16.8" cy="84.3" r=".96"/>
<circle cx="16.8" cy="81.8" r=".96"/>
<circle cx="16.8" cy="94.5" r=".96"/>
<circle cx="16.8" cy="86.9" r=".96"/>
<circle cx="16.8" cy="89.4" r=".96"/>
<circle cx="16.8" cy="97" r=".96"/>
<circle cx="16.8" cy="91.9" r=".96"/>
<circle cx="16.8" cy="97" r=".5"/>
<circle cx="16.8" cy="81.8" r=".5"/>
<circle cx="16.8" cy="89.4" r=".5"/>
<circle cx="16.8" cy="84.3" r=".5"/>
<circle cx="16.8" cy="94.5" r=".5"/>
<circle cx="16.8" cy="86.9" r=".5"/>
<circle cx="16.8" cy="99.6" r=".5"/>
<circle cx="16.8" cy="91.9" r=".5"/>
<circle cx="21" cy="80.5" r=".56"/>
<circle cx="21.7" cy="86.2" r=".56"/>
<circle cx="21.7" cy="81.8" r=".56"/>
<circle cx="23.6" cy="98.3" r=".56"/>
<circle cx="24.8" cy="91.9" r=".56"/>
<circle cx="24.8" cy="88.1" r=".56"/>
<circle cx="24.8" cy="94.5" r=".56"/>
<circle cx="27.4" cy="97.7" r=".56"/>
<circle cx="28.6" cy="86.2" r=".56"/>
<circle cx="28.6" cy="93.8" r=".56"/>
<circle cx="29.3" cy="88.1" r=".56"/>
<circle cx="29.3" cy="80.5" r=".56"/>
<circle cx="29.4" cy="84.2" r=".56"/>
<circle cx="30.6" cy="81.1" r=".56"/>
<circle cx="31.8" cy="95.7" r=".56"/>
<circle cx="32" cy="84.2" r=".56"/>
<circle cx="33.1" cy="99.6" r=".56"/>
<circle cx="33.7" cy="93.8" r=".56"/>
<circle cx="34.4" cy="88.1" r=".56"/>
<circle cx="35" cy="95.1" r=".56"/>
<circle cx="36.3" cy="98.9" r=".56"/>
<circle cx="36.9" cy="94.5" r=".56"/>
<circle cx="38" cy="84.2" r=".56"/>
<circle cx="38.2" cy="94.5" r=".56"/>
<circle cx="38.2" cy="80.5" r=".56"/>
<circle cx="38.2" cy="98.9" r=".56"/>
<circle cx="39.4" cy="88.1" r=".56"/>
<circle cx="39.4" cy="82.4" r=".56"/>
<circle cx="39.4" cy="99.6" r=".56"/>
<circle cx="40.7" cy="89.4" r=".56"/>
<circle cx="41.3" cy="97" r=".56"/>
<circle cx="42.6" cy="90" r=".56"/>
<circle cx="44.5" cy="94.5" r=".56"/>
<circle cx="45.8" cy="90" r=".56"/>
<circle cx="47.7" cy="89.4" r=".56"/>
<circle cx="48.3" cy="93.2" r=".56"/>
<circle cx="50" cy="96.1" r=".56"/>
<circle cx="51.5" cy="93.2" r=".56"/>
<circle cx="55.3" cy="81.8" r=".56"/>
<circle cx="57.5" cy="96.6" r=".56"/>
<circle cx="57.9" cy="93.8" r=".56"/>
<circle cx="59.1" cy="93.8" r=".56"/>
<circle cx="60.4" cy="93.8" r=".56"/>
<circle cx="61.7" cy="93.8" r=".56"/>
<circle cx="66.6" cy="94.5" r=".96"/>
<circle cx="66.6" cy="91.9" r=".96"/>
<circle cx="66.6" cy="99.6" r=".96"/>
<circle cx="66.6" cy="86.9" r=".96"/>
<circle cx="66.6" cy="84.3" r=".96"/>
<circle cx="66.6" cy="81.8" r=".96"/>
<circle cx="66.6" cy="89.4" r=".96"/>
<circle cx="66.6" cy="97" r=".96"/>
<circle cx="66.6" cy="97" r=".5"/>
<circle cx="66.6" cy="89.4" r=".5"/>
<circle cx="66.6" cy="99.6" r=".5"/>
<circle cx="66.6" cy="86.9" r=".5"/>
<circle cx="66.6" cy="81.8" r=".5"/>
<circle cx="66.6" cy="94.5" r=".5"/>
<circle cx="66.6" cy="84.3" r=".5"/>
<circle cx="66.6" cy="91.9" r=".5"/>
<circle cx="32.1" cy="110.9" r=".96"/>
<circle cx="32.1" cy="110.9" r=".5"/>
<circle cx="34.4" cy="100.8" r=".56"/>
<circle cx="34.6" cy="110.9" r=".96"/>
<circle cx="34.6" cy="110.9" r=".5"/>
<circle cx="35.6" cy="100.2" r=".56"/>
<circle cx="37.2" cy="110.9" r=".96"/>
<circle cx="37.2" cy="110.9" r=".5"/>
<circle cx="38.2" cy="102.7" r=".56"/>
<circle cx="38.8" cy="100.8" r=".56"/>
<circle cx="39.7" cy="110.9" r=".96"/>
<circle cx="39.7" cy="110.9" r=".5"/>
<circle cx="40.7" cy="104.6" r=".56"/>
</g>
<!-- layer: Text -->
<path d="M50.5 109.5h1.4" fill="none" stroke="#000" stroke-width=".1"/>
<!-- layer: Drawing Origin -->
<path d="M12.1 121.8h1.3M12.5 121.6l.3-.1 .2 .1 .1 .2-.1 .2-.2 .1-.3-.1v-.2zM12.8 121.1v1.3" fill="none" stroke="#000" stroke-width=".1"/>
<text font-size="3.2" x="57.9" y="110">+</text>
<g font-size="2.7">
<text x="42.6" y="115.2">STM32 STEP MOTOR BOARD</text>
<text x="42.6" y="118.1">V1.0.0 20230517</text>
</g>
<g font-size="2.2">
<text x="18.1" y="47.3">+</text>
<text x="30.1" y="47.8">-</text>
</g>
<g font-size="2.1">
<text x="30.7" y="1.2">ART FILM - SILK_BOT</text>
<text x="30.7" y="133.3">ART FILM - SILK_BOT</text>
</g>
<g font-size="1.1">
<text x="59" y="16.5">C5</text>
<text x="15.8" y="20">D3</text>
<text x="27.6" y="21.9">R1</text>
<text x="32.8" y="23">R3</text>
<text x="48.6" y="23.5" transform="rotate(90 48.6 23.5)">U2</text>
<text x="50.6" y="21">R2</text>
<text x="59" y="23.9">C4</text>
<text x="14.6" y="27.2">SW1</text>
<text x="15.8" y="24.8">D1</text>
<text x="21.9" y="24.5" transform="rotate(90 21.9 24.5)">C3</text>
<text x="24.2" y="24.4" transform="rotate(90 24.2 24.4)">C2</text>
<text x="25.3" y="27.2" transform="rotate(-90 25.3 27.2)">R5</text>
<text x="29.7" y="28.3">C6</text>
<text x="32.9" y="25.5">R4</text>
<text x="51.2" y="25.6">D2</text>
<text x="19.5" y="32.7">D4</text>
<text x="25.1" y="33.8">BT1</text>
<text x="28.2" y="31.1">F1</text>
<text x="28.2" y="33.1">F1</text>
<text x="39.3" y="34.5">VCC</text>
<text x="41.7" y="31.7">J1</text>
<text x="49.5" y="34.4">BOOT0</text>
<text x="58" y="34.5">GND</text>
<text x="60.1" y="31.7">J2</text>
<text x="66.1" y="34.4">VCC</text>
<text x="38.7" y="39.7">BOOT1</text>
<text x="39.3" y="37.1">VCC</text>
<text x="50.1" y="39.7">GND</text>
<text x="50.1" y="37.2">GND</text>
<text x="57.5" y="41.9" transform="rotate(-180 57.5 41.9)">J6</text>
<text x="58" y="40">TXD</text>
<text x="58.1" y="37.3">RXD</text>
<text x="65.6" y="37.1">SWCLK</text>
<text x="65.7" y="39.7">SWIO</text>
<text x="51.5" y="47.9">C22</text>
<text x="19.6" y="51.9">VBAT</text>
<text x="29.8" y="51.7" transform="rotate(-90 29.8 51.7)">C20</text>
<text x="38.4" y="48.6">U5</text>
<text x="52.3" y="51">C25</text>
<text x="52.8" y="49.6" transform="rotate(-180 52.8 49.6)">C22</text>
<text x="55.2" y="48">C24</text>
<text x="60.9" y="51.4">PB9</text>
<text x="19.6" y="54.5">PC13</text>
<text x="19.6" y="57">PC14</text>
<text x="19.6" y="59.5">PC15</text>
<text x="29.9" y="55.5" transform="rotate(-90 29.9 55.5)">C21</text>
<text x="30.2" y="57.7">C23</text>
<text x="41.7" y="54.9">U5</text>
<text x="60.9" y="54.1">PB8</text>
<text x="60.9" y="56.9">PB7</text>
<text x="60.9" y="59.3">PB6</text>
<text x="19.6" y="62.1">PA0</text>
<text x="19.6" y="64.6">PA1</text>
<text x="27" y="61.2">C15</text>
<text x="27.1" y="65.9" transform="rotate(-90 27.1 65.9)">C10</text>
<text x="30.3" y="65.9" transform="rotate(-90 30.3 65.9)">C11</text>
<text x="36.3" y="64.6">U3</text>
<text x="60.9" y="61.8">PB5</text>
<text x="60.9" y="64.1">PB4</text>
<text x="19.6" y="67.2">PA2</text>
<text x="19.6" y="69.7">PA3</text>
<text x="23.8" y="67.2" transform="rotate(-90 23.8 67.2)">R8</text>
<text x="29.4" y="67.6">Y1</text>
<text x="60.9" y="69.3">PA15</text>
<text x="60.9" y="66.7">PB3</text>
<text x="60.9" y="72">PA12</text>
<text x="19.6" y="72.2">PA4</text>
<text x="19.6" y="74.8">PA5</text>
<text x="19.6" y="77.3">PA6</text>
<text x="25.1" y="76.5">C16</text>
<text x="55.8" y="74.3" transform="rotate(-90 55.8 74.3)">R12</text>
<text x="57.1" y="73.6" transform="rotate(-90 57.1 73.6)">R12</text>
<text x="60.9" y="74.5">PA11</text>
<text x="60.9" y="76.8">PA10</text>
<text x="19.6" y="79.7">PA7</text>
<text x="19.9" y="82">PB0</text>
<text x="24.5" y="80.1">L3</text>
<text x="25.6" y="81.7">L3</text>
<text x="33.9" y="80">C14</text>
<text x="34" y="83.4">C19</text>
<text x="41.8" y="79.2">R9</text>
<text x="42.6" y="80.5">R9</text>
<text x="51.5" y="79.4">C13</text>
<text x="60.9" y="79.4">PA9</text>
<text x="60.9" y="81.9">PA8</text>
<text x="19.6" y="84.2">PB1</text>
<text x="19.6" y="86.9">PB2</text>
<text x="24.2" y="85.2">L1</text>
<text x="25.2" y="86.7">L1</text>
<text x="53" y="89.1" transform="rotate(-180 53 89.1)">Y2</text>
<text x="60.9" y="84.4">PB15</text>
<text x="60.9" y="87">PB14</text>
<text x="60.9" y="89.6">PB13</text>
<text x="19.6" y="90">PB10</text>
<text x="19.6" y="92.6">PB11</text>
<text x="19.6" y="95.1">GND</text>
<text x="24.8" y="93.2">L4</text>
<text x="24.8" y="90.8">L2</text>
<text x="27.7" y="92.8">L4</text>
<text x="27.7" y="95.9">L5</text>
<text x="31.2" y="90">C18</text>
<text x="40" y="93.6" transform="rotate(90 40 93.6)">U4</text>
<text x="60.9" y="92.2">PB12</text>
<text x="60.9" y="94.6">GND</text>
<text x="19.5" y="100.3">VCC3R3</text>
<text x="19.6" y="97.6">VDDA</text>
<text x="24.7" y="101.7">C17</text>
<text x="24.8" y="96.9">L5</text>
<text x="28.9" y="101.3">R7</text>
<text x="29.7" y="99.3" transform="rotate(-90 29.7 99.3)">R6</text>
<text x="41.7" y="101.3">R10</text>
<text x="42.5" y="97.8">C9</text>
<text x="45.8" y="96.5" transform="rotate(-90 45.8 96.5)">C7</text>
<text x="49.4" y="97.7">Q1</text>
<text x="56.5" y="100.4" transform="rotate(-90 56.5 100.4)">R14</text>
<text x="60.9" y="97.3">VCC3R3</text>
<text x="60.9" y="99.9">VCC5V</text>
<text x="19.4" y="102.1" transform="rotate(-180 19.4 102.1)">J4</text>
<text x="29.6" y="102.6">R7</text>
<text x="34.1" y="103.1">C8</text>
<text x="35.1" y="104.7">C8</text>
<text x="41.7" y="104.5">R11</text>
<text x="42.4" y="105.8">R11</text>
<text x="69.2" y="102.1" transform="rotate(-180 69.2 102.1)">J5</text>
<text x="20.9" y="108.1">C12</text>
<text x="42.9" y="108.3" transform="rotate(90 42.9 108.3)">J3</text>
<text x="47.8" y="112.3">LS1</text>
<text x="61.7" y="109.8">R13</text>
<text x="31.4" y="114.9" transform="rotate(90 31.4 114.9)">OUT4</text>
<text x="34.4" y="114.9" transform="rotate(90 34.4 114.9)">OUT3</text>
<text x="36.9" y="114.9" transform="rotate(90 36.9 114.9)">OUT2</text>
<text x="39.4" y="114.9" transform="rotate(90 39.4 114.9)">OUT1</text>
</g>
</svg>
